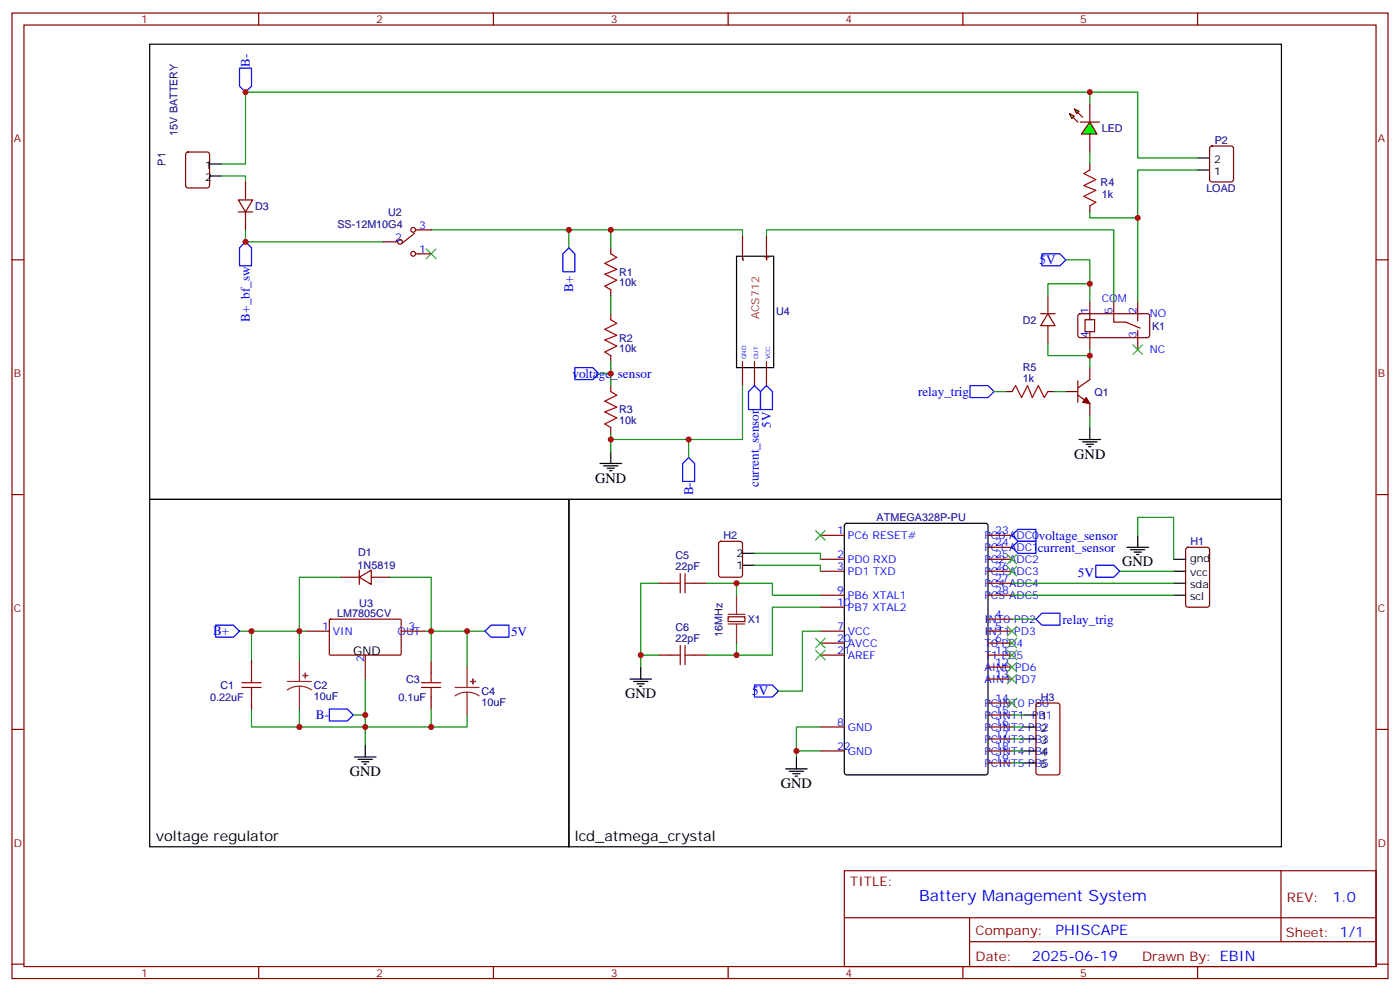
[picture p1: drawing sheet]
<svg xmlns="http://www.w3.org/2000/svg" width="412mm" height="292mm" viewBox="0 0 412 292" stroke-linecap="round" stroke-linejoin="round" font-family="sans-serif">
<g fill="none" stroke="#870000" stroke-width=".35">
<path d="M3.5 3.8h405.4v284.4h-405.4zM7.1 7.4h398.2v277.3h-398.2zM76.2 3.8v3.6M145.3 3.8v3.6M214.5 3.8v3.6M283.6 3.8v3.6M352.8 3.8v3.6M54.9 45l.5-.2h5.6l.7 .4v9.4l-.4 .7-5.9 .1-.7-.5v-9.4zM321 48.3v1.8M356.5 43.2l.5-.2h5.7l.6 .4 .1 9.5-.5 .6-5.9 .1-.6-.5-.1-9.4zM3.5 76.5h3.6M179.9 73v1.8"/>
<path d="M218.7 69.5v7M225.8 69.5v7M321 60.6v1.8M405.3 76.5h3.6M179.9 85.3v1.8M179.9 92.4v1.8M306.6 92.4h4.2M308.7 92.4l2.1 3.5h-4.2zM308.7 87.1v5.3M308.7 95.9v5.3M317.7 92.6l.5-.2h20l.5 .7-.1 5.9-.6 .4h-20.1l-.4-.7v-5.6zM319.6 94.2h2.8v3.5h-2.8z"/>
<path d="M321 88.9v5.3M321 97.7v5.3M328.1 88.9v6h3.5l4.2 1.7M335.1 88.9v5.6M335.1 97.3v5.7M179.9 104.7v1.8M179.9 113.6v1.7M218.7 106.5v7.1M222.2 106.5v7.1M225.8 106.5v7.1M296.3 115.3h1.8M308.7 115.3h1.7"/>
<path d="M314 115.3h3.5M317.5 116.4l3.5 2.5v3.5M317.5 112.1v6.4M321 108.3v3.5l-3.5 2.5M179.9 125.9v1.8M3.5 145.7h3.6M241.7 157.7h7M291 157.7h7.1M405.3 145.7h3.6M194 171.8h3.6M204.6 171.8h3.5M241.7 164.7h7"/>
<path d="M241.7 168.2h7M241.7 175.3h7M241.7 178.8h7M291 164.7h7.1M291 168.2h7.1M291 175.3h7.1M291 161.2h7.1M291 171.8h7.1M349.5 161.4l.5-.2h5.6l.7 .4v16.5l-.5 .7h-5.8l-.7-.4-.1-16.5zM90 185.9h7M97.1 182.5l.3-.1h20.6l.2 .3-.1 10.1-.3 .1h-20.6l-.2-.3zM107.6 192.9v7.1"/>
<path d="M118.2 185.9h7M127 194.7v3.5M194 192.9h3.6M204.6 192.9h3.5M214.5 181.6h4.9v1.5h-4.9zM241.7 185.9h7M241.7 189.4h7M241.7 192.9h7M291 182.4h7.1M291 185.9h7.1M291 189.4h7.1M291 192.9h7.1"/>
<path d="M291 196.5h7.1M291 200h7.1M3.5 214.8h3.6M127 205.3v3.5M241.7 214.1h7M291 214.1h7.1M291 207h7.1M291 210.6h7.1M291 217.6h7.1M405.3 214.8h3.6M241.7 221.2h7M291 221.2h7.1"/>
<path d="M291 224.7h7.1M248.7 256.4h156.6v28.3h-156.6zM377.3 256.5v20.8M248.7 270.3h156.5M285.6 277.3h119.6M285.6 270.3v14.1M3.5 284h3.6M76.2 284.7v3.5M145.3 284.7v3.5M214.5 284.7v3.5M283.6 284.7v3.5M352.8 284.7v3.5"/>
<path d="M405.3 284h3.6"/>
</g>
<g fill="none" stroke="#000" stroke-width=".35">
<path d="M44.1 13h333.4v134.1h-333.4zM61.7 48.3h3.6M61.7 51.8h3.6M352.8 50.1h3.5M352.8 46.5h3.5M217 75.5h10.9v32.8h-10.9zM176.7 136.5h6.4M177.8 137.2h4.2M178.9 137.9h2.1M179.6 138.6h.7M179.9 133v3.5M317.9 129.4h6.3"/>
<path d="M318.9 130.1h4.2M320 130.8h2.1M320.7 131.6h.7M321 125.9v3.5M44.1 147.1h123.5v102.3h-123.5zM248.9 154.3l.5-.2h40.9l.7 .5v72.9l-.4 .7h-41.2l-.6-.5-.1-72.9zM335.1 157.7v3.5M332 161.2h6.3M333 161.9h4.3M334.1 162.6h2.1M334.8 163.3h.7M345.7 164.7h3.5"/>
<path d="M345.7 168.2h3.5M345.7 171.8h3.5M345.7 175.3h3.5M185.6 200h6.3M188.7 196.5v3.5M107.6 219.4v3.5M186.6 200.7h4.3M187.7 201.4h2.1M188.4 202.1h.7M104.4 222.9h6.4M105.5 223.6h4.2M106.5 224.3h2.2"/>
<path d="M107.2 225h.7M231.4 226.4h6.4M232.5 227.2h4.2M233.5 227.9h2.2M234.2 228.6h.7M234.6 222.9v3.5"/>
</g>
<g fill="none" stroke="#a10000" stroke-width=".35">
<path d="M321 50.1l-1.7 1 3.5 1.8-3.5 1.7 3.5 1.5-3.5 1.7 3.5 1.8-1.8 1M179.9 74.8l1.8 1-3.5 1.8 3.5 1.7-3.5 1.5 3.5 1.7-3.5 1.8 1.7 1M179.9 94.2l1.8 1-3.5 1.8 3.5 1.7-3.5 1.5 3.5 1.7-3.5 1.8 1.7 1M179.9 115.3l1.8 1.1-3.5 1.7 3.5 1.8-3.5 1.4 3.5 1.8-3.5 1.7 1.7 1.1M298.1 115.3l1.1-1.7 1.7 3.5 1.8-3.5 1.4 3.5 1.8-3.5 1.7 3.5 1.1-1.8M197.6 171.8h2.8M200.4 168.9v5.7M201.8 171.8h2.8M201.8 168.9v5.7M127 198.2v2.8M197.6 192.9h2.8M200.4 190.1v5.7"/>
<path d="M201.8 190.1v5.7M201.8 192.9h2.8M124.2 202.5h5.6M124.2 201h5.6M127 202.5v2.8"/>
</g>
<path d="M125.6 73.3l2.8 2.9M128.4 73.3l-2.8 2.9M333.7 101.6l2.8 2.8M336.5 101.6l-2.8 2.8M240.2 156.2l2.9 2.9M243.1 156.2l-2.9 2.9M240.2 188l2.9 2.8M240.2 191.5l2.9 2.8M243.1 188l-2.9 2.8M243.1 191.5l-2.9 2.8" fill="none" stroke="#3c3" stroke-width=".35"/>
<g fill="none" stroke="#008700" stroke-width=".35">
<path d="M321 27.1v3.6M321 44.8v3.5M352.8 46.5h-17.7v-19.4h-262.8v21.2h-7M352.8 50.1h-17.7v38.8M127 67.7h40.6v5.3M167.6 67.7h12.3v5.3M225.8 69.5v-1.8h102.3v21.2M314 76.5h7v7.1M321 62.4v1.8h14.1M179.9 87.1v5.3M308.7 87.1v-3.5h12.3v5.3M176.4 110h3.5"/>
<path d="M179.9 106.5v7.1M218.7 113.6v15.8h-38.8M292.8 115.3h3.5M308.7 101.2v3.5h12.3M310.4 115.3h3.6M321 103v5.3M179.9 127.7v5.3M321 122.4v3.5M100.5 170h-12.3v15.9h-17.6M114.7 170h12.3v24.7M194 171.8h-5.3v21.1h5.3M208.1 171.8h8.9v3.5"/>
<path d="M217 171.8h10.5v3.5h14.2M241.7 178.8h-14.2v14.1h-10.5v-3.5M298.1 171.8h47.6M298.1 175.3h47.6M329.8 168.2h15.9M90 185.9h-1.8v8.8M107.6 200v19.4M137.6 185.9h5.3M188.7 192.9v3.6M208.1 192.9h8.9M241.7 185.9h-5.3v17.6h-7.1M298.1 182.4h7.1"/>
<path d="M88.2 208.8v5.3h49.4v-3.5M127 208.8v5.3M241.7 214.1h-7.1v8.8M234.6 221.2h7.1"/>
</g>
<path d="M320 117.1l1 1.8-2.1-.4z" fill="#870000" stroke="#870000" stroke-width=".35"/>
<path d="M217 175.3v5.6M214.5 183.8h4.9M214.5 180.9h4.9M217 183.8v5.6" fill="none" stroke="#8c2424" stroke-width=".35"/>
<g fill="none" stroke="#00f" stroke-width=".35">
<path d="M70.6 20.1h3.5v5.3l-1.8 1.7-1.7-1.7zM167.6 73l1.7 1.8v5.2h-3.5v-5.2zM306.9 74.8h5.3l1.8 1.7-1.8 1.8h-5.3zM169.3 108.3h5.3l1.8 1.7-1.8 1.8h-5.3zM222.2 113.6l1.8 1.7v5.3h-3.5v-5.3zM225.8 113.6l1.7 1.7v5.3h-3.5v-5.3zM285.8 113.6h5.2l1.8 1.7-1.8 1.8h-5.2zM298.1 157.7l1.8-1.8h5.3v3.5h-5.3zM298.1 161.2l1.8-1.8h5.3v3.5h-5.3zM322.8 166.5h5.3l1.7 1.7-1.7 1.8h-5.3zM63.5 184.1h5.3l1.8 1.8-1.8 1.7h-5.3zM142.9 185.9l1.7-1.8h5.3v3.5h-5.3z"/>
<path d="M305.2 182.4l1.7-1.8h5.3v3.5h-5.3zM222.2 201.8h5.3l1.8 1.7-1.8 1.8h-5.3z"/>
</g>
<path d="M321 35.9l2.1 3.6h-4.5z" fill="#0f0" stroke="#870000" stroke-width=".35"/>
<path d="M318.2 35.9h5.6z" fill="#f00" stroke="#870000" stroke-width=".35"/>
<g fill="#870000" stroke="#870000" stroke-width=".35">
<path d="M316.1 34.5l1.4 1.4z"/>
<path d="M317.5 33.1l1.4 1.4z"/>
</g>
<g fill="#0f0" stroke="#870000" stroke-width=".35">
<path d="M315 33.5l1.4 .7-.7 .7z"/>
<path d="M316.4 32.1l1.5 .7-.8 .7z"/>
</g>
<g fill="none" stroke="#870000" stroke-width=".35">
<path d="M321 30.7v5.2M321 39.5v5.3M70.2 58.9h4.2l-2.1 3.5zM72.3 53.6v5.3M70.2 62.4h4.2M72.3 62.4v5.3M112.9 71.2h4.2M122.1 68.8l-3.6 2.8M122.4 74.8h4.6M122.4 67.7h4.6M211.9 159.6l.5-.2h5.6l.7 .5v9.4l-.4 .6-5.9 .1-.7-.5v-9.4zM100.5 170h5.3"/>
<path d="M105.8 170l3.6-2.1v4.2zM105.8 167.9v4.2M109.4 170h5.3M74.1 194.7v3.5M74.1 205.3v3.5M305.4 207.3l.5-.3h5.6l.7 .5v20l-.5 .7h-5.8l-.7-.5v-19.9z"/>
<circle cx="117.8" cy="71.2" r=".71"/>
<circle cx="121.7" cy="74.8" r=".71"/>
<circle cx="121.7" cy="67.7" r=".71"/>
</g>
<g fill="none" stroke="#008700" stroke-width=".35">
<path d="M65.3 51.8h7v1.8M72.3 67.7v3.5h40.6M179.9 67.7h38.8v1.8M202.8 129.4v5.3M335.1 157.7v-5.3h10.6v12.3M222.2 166.5h19.5v1.7M222.2 162.9h19.5v1.8M74.1 185.9v8.8M125.2 185.9h12.4v10.6M74.1 208.8v5.3h14.1M104.1 210.6h3.5M298.1 210.6h3.5"/>
<path d="M298.1 214.1h3.5M298.1 217.6h3.5M298.1 221.2h3.5M298.1 224.7h3.5"/>
</g>
<g fill="none" stroke="#3c3" stroke-width=".35">
<path d="M296.7 163.3l2.8 2.8M296.7 166.8l2.8 2.9M299.5 163.3l-2.8 2.8M299.5 166.8l-2.8 2.9M296.7 195.1l2.8 2.8M296.7 198.6l2.8 2.8M296.7 184.5l2.8 2.8M296.7 188l2.8 2.8M296.7 191.5l2.8 2.8M299.5 195.1l-2.8 2.8M299.5 198.6l-2.8 2.8M299.5 184.5l-2.8 2.8"/>
<path d="M299.5 188l-2.8 2.8M299.5 191.5l-2.8 2.8M296.7 205.6l2.8 2.9M299.5 205.6l-2.8 2.9"/>
</g>
<path d="M167.6 147.1h209.9v102.3h-209.9zM218.7 166.5h3.5M218.7 162.9h3.5M301.6 210.6h3.6M301.6 214.1h3.6M301.6 217.6h3.6M301.6 221.2h3.6M301.6 224.7h3.6" fill="none" stroke="#000" stroke-width=".35"/>
<path d="M70.6 73l1.7-1.8 1.8 1.8v5.3h-3.5zM202.8 134.7l1.8 1.8v5.3h-3.5v-5.3zM97 208.8h5.3l1.8 1.8-1.8 1.7h-5.3z" fill="none" stroke="#00f" stroke-width=".35"/>
<path d="M74.1 198.2v2.8M71.3 202.5h5.6M71.3 201h5.6M74.1 202.5v2.8" fill="none" stroke="#a10000" stroke-width=".35"/>
<path d="M88.2 194.7v6M137.6 196.5v6M84.7 200.7h7M88.2 202.1l-1.9 .2-1.6 .9M88.2 202.1l1.8 .2 1.7 .9M88.2 202.1v6.7M134.1 202.5h7M137.6 203.9l-1.9 .2-1.6 .8M137.6 203.9l1.8 .2 1.7 .8M137.6 203.9v6.7" fill="none" stroke="#8c2424" stroke-width=".35"/>
<g fill="#8c2424" stroke="#8c2424" stroke-width=".35">
<path d="M89.3 198.9l1.4 .1z"/>
<path d="M89.9 198.2l.1 1.4z"/>
<path d="M138.6 200.7h1.5z"/>
<path d="M139.3 200v1.4z"/>
</g>
<g fill="#c00">
<circle cx="88.2" cy="185.9" r=".88"/>
<circle cx="217" cy="192.9" r=".88"/>
<circle cx="179.9" cy="129.4" r=".88"/>
<circle cx="188.7" cy="192.9" r=".88"/>
<circle cx="179.9" cy="110" r=".88"/>
<circle cx="321" cy="104.7" r=".88"/>
<circle cx="234.6" cy="221.2" r=".88"/>
<circle cx="72.3" cy="27.1" r=".88"/>
<circle cx="321" cy="27.1" r=".88"/>
<circle cx="335.1" cy="64.2" r=".88"/>
<circle cx="217" cy="171.8" r=".88"/>
<circle cx="321" cy="83.6" r=".88"/>
<circle cx="107.6" cy="210.6" r=".88"/>
<circle cx="202.8" cy="129.4" r=".88"/>
<circle cx="167.6" cy="67.7" r=".88"/>
<circle cx="179.9" cy="67.7" r=".88"/>
<circle cx="88.2" cy="214.1" r=".88"/>
<circle cx="74.1" cy="185.9" r=".88"/>
<circle cx="127" cy="185.9" r=".88"/>
<circle cx="137.6" cy="185.9" r=".88"/>
<circle cx="127" cy="214.1" r=".88"/>
<circle cx="107.6" cy="214.1" r=".88"/>
<circle cx="72.3" cy="71.2" r=".88"/>
</g>
<text font-size="4.6" fill="#00f" x="270.8" y="265.5">Battery Management System</text>
<g font-size="4.2">
<text x="316.4" y="135.1">GND</text>
<text x="175.3" y="142.1">GND</text>
<text x="330.6" y="166.8">GND</text>
<text x="184.1" y="205.6">GND</text>
<text x="103" y="228.6">GND</text>
<text x="230" y="232.1">GND</text>
<text x="45.9" y="247.6">voltage regulator</text>
<text x="169.3" y="247.6">lcd_atmega_crystal</text>
</g>
<g font-size="4.2" fill="#00f">
<text x="392.5" y="265.7">1.0</text>
<text x="310.9" y="275.3">PHISCAPE</text>
<text x="304" y="283.1">2025-06-19</text>
</g>
<g font-size="3.9" fill="#00f">
<text x="73.6" y="19.7" transform="rotate(-90 73.6 19.7)">B-</text>
<text x="306.2" y="77.8">5V</text>
<text x="168.8" y="85.9" transform="rotate(-90 168.8 85.9)">B+</text>
<text x="73.6" y="94.7" transform="rotate(-90 73.6 94.7)">B+_bf_sw</text>
<text x="168.6" y="111.3">voltage_sensor</text>
<text x="270.4" y="116.6">relay_trig</text>
<text x="227" y="125.9" transform="rotate(-90 227 125.9)">5V</text>
<text x="223.5" y="143.5" transform="rotate(-90 223.5 143.5)">current_sensor</text>
<text x="204.2" y="145.9" transform="rotate(-90 204.2 145.9)">B-</text>
<text x="306" y="159">voltage_sensor</text>
<text x="305.7" y="162.5">current_sensor</text>
<text x="317.5" y="169.9">5V</text>
<text x="313" y="183.6">relay_trig</text>
<text x="62.8" y="187.1">B+</text>
<text x="150.5" y="187.2">5V</text>
<text x="221.5" y="204.8">5V</text>
<text x="93" y="211.8">B-</text>
</g>
<g font-size="3.9" fill="#800">
<text x="250.5" y="261">TITLE:</text>
<text x="379.1" y="265.7">REV:</text>
<text x="287.4" y="275.2">Company:</text>
<text x="378.7" y="275.8">Sheet: 1/1</text>
<text x="287.4" y="282.9">Date:</text>
<text x="336.4" y="283">Drawn By: EBIN</text>
</g>
<text font-size="3.5" x="104.1" y="192.9">GND</text>
<g font-size="3.2" fill="#800">
<text x="41.6" y="6.8">1</text>
<text x="110.8" y="6.8">2</text>
<text x="179.9" y="6.8">3</text>
<text x="249.1" y="6.8">4</text>
<text x="318.2" y="6.8">5</text>
<text x="4.1" y="41.9">A</text>
<text x="405.9" y="41.9">A</text>
<text x="4.1" y="111.1">B</text>
<text x="405.9" y="111.1">B</text>
<text x="4.1" y="180.2">C</text>
<text x="405.9" y="180.2">C</text>
<text x="4.1" y="249.4">D</text>
<text x="405.9" y="249.4">D</text>
<text x="41.6" y="287.7">1</text>
<text x="110.8" y="287.7">2</text>
<text x="179.9" y="287.7">3</text>
<text x="249.1" y="287.7">4</text>
<text x="318.2" y="287.7">5</text>
</g>
<g font-size="3.2" fill="#000080">
<text x="52.3" y="39.9" transform="rotate(-90 52.3 39.9)">15V BATTERY</text>
<text x="324.6" y="38.9">LED</text>
<text x="357.8" y="42.4">P2</text>
<text x="48.8" y="48.8" transform="rotate(-90 48.8 48.8)">P1</text>
<text x="324.2" y="54.7">R4</text>
<text x="324.5" y="58.3">1k</text>
<text x="355.3" y="56.5">LOAD</text>
<text x="75.1" y="61.8">D3</text>
<text x="114.3" y="63.5">U2</text>
<text x="99.4" y="67.1">SS-12M10G4</text>
<text x="182.4" y="81.3">R1</text>
<text x="182.4" y="84.3">10k</text>
<text x="228.6" y="92.7">U4</text>
<text x="301.3" y="95.3">D2</text>
<text x="182.4" y="100.7">R2</text>
<text x="339.4" y="97.2">K1</text>
<text x="182.4" y="103.8">10k</text>
<text x="301.3" y="112.5">1k</text>
<text x="301.3" y="109.3">R5</text>
<text x="322.4" y="116.5">Q1</text>
<text x="182.4" y="125">10k</text>
<text x="182.4" y="121.8">R3</text>
<text x="258.2" y="153.6">ATMEGA328P-PU</text>
<text x="213.1" y="158.8">H2</text>
<text x="350.7" y="160.5">H1</text>
<text x="105.4" y="167.6">1N5819</text>
<text x="105.5" y="163.7">D1</text>
<text x="199" y="167.9">22pF</text>
<text x="199" y="164.7">C5</text>
<text x="105.8" y="178.8">U3</text>
<text x="99.4" y="181.7">LM7805CV</text>
<text x="199" y="185.9">C6</text>
<text x="220.3" y="183.5">X1</text>
<text x="199" y="189.1">22pF</text>
<text x="212.8" y="187.6" transform="rotate(-90 212.8 187.6)">16MHz</text>
<text x="64.9" y="202.9">C1</text>
<text x="92.4" y="202.9">C2</text>
<text x="119.6" y="201.1">C3</text>
<text x="61.9" y="206.4">0.22uF</text>
<text x="92.4" y="206.1">10uF</text>
<text x="117.4" y="206.6">0.1uF</text>
<text x="141.8" y="207.9">10uF</text>
<text x="141.8" y="204.7">C4</text>
<text x="306.6" y="206.4">H3</text>
</g>
<g font-size="3.2">
<text x="357.6" y="47.9">2</text>
<text x="60.4" y="49.7">1</text>
<text x="60.4" y="53.2">2</text>
<text x="357.6" y="51.5">1</text>
<text x="219.8" y="77.2" transform="rotate(-90 219.8 77.2)">-</text>
<text x="217" y="167.5">1</text>
<text x="217" y="164">2</text>
<text x="350.6" y="165.4">gnd</text>
<text x="350.6" y="169.7">vcc</text>
<text x="350.6" y="173.2">sda</text>
<text x="350.6" y="176.7">scl</text>
<text x="306.5" y="212">1</text>
<text x="306.5" y="215.5">2</text>
<text x="306.5" y="219">3</text>
<text x="306.5" y="222.6">4</text>
<text x="306.5" y="226.1">5</text>
</g>
<g font-size="3.2" fill="#00f">
<text x="116.4" y="70.9">2</text>
<text x="123.5" y="67.3">3</text>
<text x="123.5" y="74.4">1</text>
<text x="324.6" y="88.9">COM</text>
<text x="320.7" y="92.4" transform="rotate(-90 320.7 92.4)">1</text>
<text x="327.7" y="92.4" transform="rotate(-90 327.7 92.4)">5</text>
<text x="334.8" y="92.4" transform="rotate(-90 334.8 92.4)">2</text>
<text x="338.7" y="93.4">NO</text>
<text x="320.7" y="99.4" transform="rotate(-90 320.7 99.4)">4</text>
<text x="334.8" y="99.4" transform="rotate(-90 334.8 99.4)">3</text>
<text x="338.7" y="104">NC</text>
<text x="246.6" y="157.3">1</text>
<text x="249.8" y="158.7">PC6 RESET#</text>
<text x="290" y="158.7">PC0 ADC0</text>
<text x="293.2" y="157.3">23</text>
<text x="293.2" y="160.8">24</text>
<text x="246.6" y="164.4">2</text>
<text x="246.6" y="167.9">3</text>
<text x="249.8" y="165.8">PD0 RXD</text>
<text x="290" y="162.2">PC1 ADC1</text>
<text x="290" y="165.8">PC2 ADC2</text>
<text x="293.2" y="164.4">25</text>
<text x="293.2" y="167.9">26</text>
<text x="249.8" y="169.3">PD1 TXD</text>
<text x="290" y="169.3">PC3 ADC3</text>
<text x="290" y="172.8">PC4 ADC4</text>
<text x="293.2" y="171.4">27</text>
<text x="246.6" y="174.9">9</text>
<text x="246.6" y="178.5">10</text>
<text x="249.8" y="176.4">PB6 XTAL1</text>
<text x="249.8" y="179.9">PB7 XTAL2</text>
<text x="290" y="176.4">PC5 ADC5</text>
<text x="293.2" y="174.9">28</text>
<text x="94.9" y="185.5">1</text>
<text x="120.3" y="185.5">3</text>
<text x="246.6" y="185.5">7</text>
<text x="290" y="183.4">INT0 PD2</text>
<text x="293.2" y="182">4</text>
<text x="293.2" y="185.5">5</text>
<text x="98.1" y="186.9">VIN</text>
<text x="117.1" y="186.9">OUT</text>
<text x="246.6" y="189.1">20</text>
<text x="249.8" y="186.9">VCC</text>
<text x="249.8" y="190.5">AVCC</text>
<text x="290" y="186.9">INT1 PD3</text>
<text x="290" y="190.5">T0 PD4</text>
<text x="293.2" y="189.1">6</text>
<text x="107.2" y="195.1" transform="rotate(-90 107.2 195.1)">2</text>
<text x="246.6" y="192.6">21</text>
<text x="249.8" y="194">AREF</text>
<text x="290" y="194">T1 PD5</text>
<text x="290" y="197.5">AIN0 PD6</text>
<text x="293.2" y="192.6">11</text>
<text x="293.2" y="196.1">12</text>
<text x="290" y="201">AIN1 PD7</text>
<text x="293.2" y="199.6">13</text>
<text x="290" y="208.1">PCINT0 PB0</text>
<text x="293.2" y="206.7">14</text>
<text x="246.6" y="213.7">8</text>
<text x="249.8" y="215.2">GND</text>
<text x="290" y="211.6">PCINT1</text>
<text x="290" y="215.2">PCINT2 PB2</text>
<text x="293.2" y="210.2">15</text>
<text x="293.2" y="213.7">16</text>
<text x="304" y="211.6">PB1</text>
<text x="246.6" y="220.8">22</text>
<text x="290" y="218.7">PCINT3 PB3</text>
<text x="293.2" y="217.3">17</text>
<text x="293.2" y="220.8">18</text>
<text x="249.8" y="222.2">GND</text>
<text x="290" y="222.2">PCINT4 PB4</text>
<text x="290" y="225.7">PCINT5 PB5</text>
<text x="293.2" y="224.3">19</text>
</g>
<g font-size="3.2" fill="#f30">
<text x="226.8" y="77.2" transform="rotate(-90 226.8 77.2)">+</text>
<text x="223.6" y="94.1" transform="rotate(-90 223.6 94.1)">ACS712</text>
</g>
<g font-size="1.8" fill="#00f">
<text x="219.8" y="105.8" transform="rotate(-90 219.8 105.8)">GND</text>
<text x="223.3" y="105.8" transform="rotate(-90 223.3 105.8)">OUT</text>
<text x="226.8" y="105.8" transform="rotate(-90 226.8 105.8)">VCC</text>
</g>
</svg>
